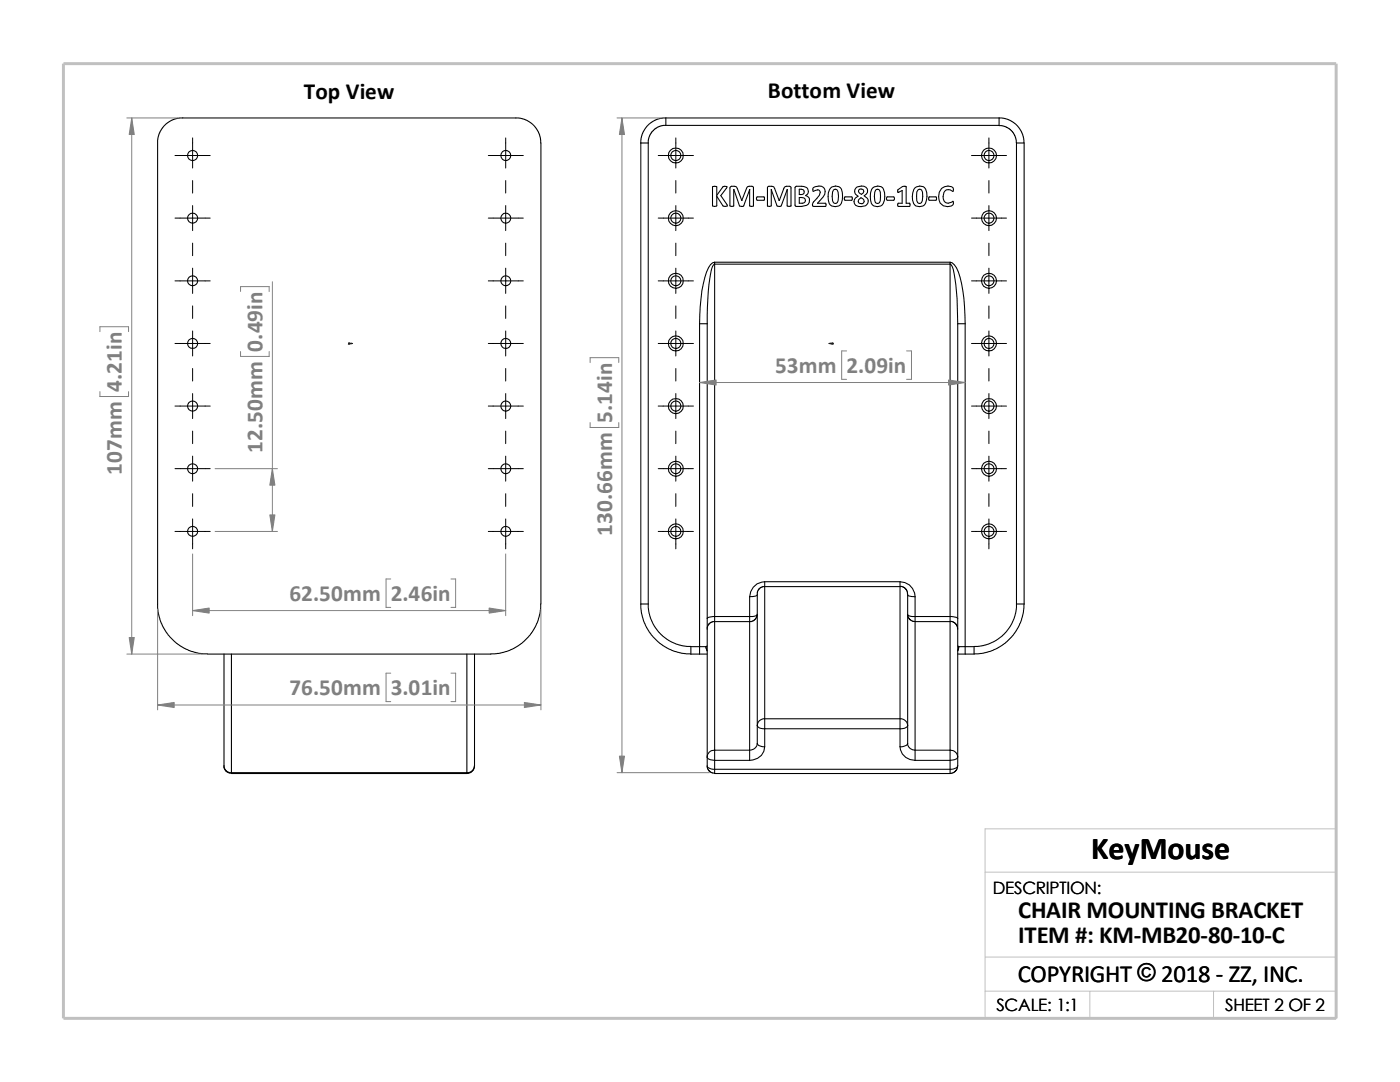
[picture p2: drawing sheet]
<svg xmlns="http://www.w3.org/2000/svg" width="279mm" height="216mm" viewBox="0 0 279 216" stroke-linecap="round" stroke-linejoin="round" font-family="sans-serif">
<path d="M196.6 174h70.1M196.6 197.8h70.1M196.6 191h70.1M217.5 197.8v5.4M242.2 197.8v5.4M26.8 203.2h239.9v-37.8h-70.1v37.8" fill="none" stroke="#c0c0c0" stroke-width=".2"/>
<path d="M12.7 12.7h254v190.5h-254z" fill="none" stroke="#c0c0c0" stroke-width=".59"/>
<g fill="none" stroke="#000" stroke-width=".21">
<path d="M31.5 28.5l.2-1.6 .9-1.7 1.5-1.1 1.7-.6h67.7l1.8 .6 1.4 1.1 1 1.7 .2 1.6v92M31.5 28.5v92.9l.4 2.3 .7 1.5 .9 1.5 1.4 1.4 1.8 1.2 1.6 .7 1.5 .4 1.6 .1M127.9 28.5v92M127.9 28.5h1.5M129.4 28.5v92M132.9 23.5l-.9 .1-1.1 .3-1.1 .7-.7 .6-1 1.7-.2 1.6M132.9 23.5h66.5M132.9 25h-.6l-.9 .3-1.1 .8-.8 1.3-.1 1.1M132.9 23.5v1.5M142.2 37.3l.4-.1 .4 .1v1.7l1.3-1.8 .8 .1-1.3 1.7 1.3 1.8v.3h-.7l-1.4-1.9v1.9l-.4 .1-.4-.1zM149.6 37.8v3.3h.7l.1-3.7-.3-.2a.98 .98 0 0 0-1 .2l-1.1 2.6M149.6 37.8l-1.2 3.3-.1 .1-.7-.1-1.2-3.3v3.3h-.6l-.1-3.6 .1-.2 .7-.1 .5 .1 1 2.7"/>
<path d="M149.6 37.8h.1M151 39.4l1.4-.1 .2 .5-.2 .2h-1.3zM153.9 37.8v3.3h-.7v-3.8l.8-.1 .4 .1 1.1 2.7 1-2.6a1.09 1.09 0 0 1 1.3-.1v3.8h-.7v-3.3M153.9 37.8l1.2 3.3 .4 .1 .4-.1 1.2-3.3M153.9 37.8h.1M157.1 37.8h.1M158.7 37.3l.2-.1a2.31 2.31 0 0 1 2.3 .5 .91 .91 0 0 1-.4 1.3 1.01 1.01 0 0 1 .8 .9 1.01 1.01 0 0 1-.6 1.1l-1 .2-1.3-.1zM159.5 39.4a.89 .89 0 0 1 1.2 .4 .56 .56 0 0 1-.6 .8h-.6zM159.5 37.8h.8l.1 .2a.53 .53 0 0 1 0 .6 .53 .53 0 0 1-.5 .2h-.4zM162.3 37.4a1.63 1.63 0 0 1 2.3 .4 2.04 2.04 0 0 1-1 2.2l-.4 .6h1.6v.5h-2.6v-.6l1.3-1.6 .2-.5a.49 .49 0 0 0-.5-.5l-.9 .3-.1-.6zM165.8 37.5a1.34 1.34 0 0 1 1.5-.3 1.34 1.34 0 0 1 .8 1.2 2.73 2.73 0 0 1-.7 2.7 1.38 1.38 0 0 1-2.1-1.2 2.85 2.85 0 0 1 .5-2.4zM166.3 37.9a.51 .51 0 0 1 .8 0 2.74 2.74 0 0 1-.2 2.7l-.6-.2a3.2 3.2 0 0 1 0-2.5z"/>
<path d="M168.6 39.3h1.4l.1 .5-.1 .2h-1.3l-.2-.4zM170.8 37.5a1.61 1.61 0 0 1 2.3 .2 1.06 1.06 0 0 1-.6 1.4l.6 .4a1.01 1.01 0 0 1-.4 1.6 1.71 1.71 0 0 1-2.2-.5 1.13 1.13 0 0 1 .7-1.4l-.5-.5a1.01 1.01 0 0 1 .1-1.2zM171.4 39.8l.4-.3 .6 .4a.52 .52 0 0 1-.3 .7h-.6a.52 .52 0 0 1-.1-.8zM171.4 37.8a.58 .58 0 0 1 1 .4l-.1 .3-.4 .3-.5-.4-.1-.3zM174.2 37.5a1.37 1.37 0 0 1 1.5-.3 1.37 1.37 0 0 1 .8 1.2 2.63 2.63 0 0 1-.7 2.7 1.35 1.35 0 0 1-2.1-1.2 3.1 3.1 0 0 1 .5-2.4zM174.8 37.9a.51 .51 0 0 1 .7 0 3.8 3.8 0 0 1 0 2.5 .56 .56 0 0 1-.8 0 3.5 3.5 0 0 1 .1-2.5zM177 39.4l1.4-.1a.42 .42 0 0 1 0 .7h-1.3zM179.2 37.9l.9-.7h.7v3.4h.8l-.1 .6-2.3-.1v-.5h.8v-2.6l-.8 .4zM182.6 37.5a1.37 1.37 0 0 1 1.5-.3 1.37 1.37 0 0 1 .9 1.2 2.89 2.89 0 0 1-.8 2.7 1.38 1.38 0 0 1-2.1-1.2 3.3 3.3 0 0 1 .5-2.4zM183.2 37.9a.51 .51 0 0 1 .7 0 2.92 2.92 0 0 1-.2 2.7l-.6-.2a3.5 3.5 0 0 1 .1-2.5zM185.4 39.3h1.4l.1 .5-.1 .2h-1.3l-.2-.2zM187.9 37.6a1.62 1.62 0 0 1 2.3 0v.6a1.12 1.12 0 0 0-1.8 .2 1.42 1.42 0 0 0 .8 2.2l1-.4 .1 .3-.1 .4a1.77 1.77 0 0 1-2 .1 1.77 1.77 0 0 1-.9-1.8l.2-.8z"/>
<path d="M199.4 23.5v1.5h-66.5M199.4 23.5l.9 .1 1 .3 .8 .4 .9 .8 1 1.5 .3 1v.9M199.4 25.1l1.3 .2 1.1 .7 .7 1 .4 1.5M202.9 28.5v92M202.9 28.5h1.5v92M142.6 52.3v.4M142.6 52.7v70.3M142.6 52.7h47M142.6 52.3h47M142.6 52.3a2.44 2.44 0 0 0-1.6 2 30 30 0 0 0-1.4 10.3M142.6 52.7a2.24 2.24 0 0 0-.8 1.9l-.4 3.6-.3 6.4M148 40h.1"/>
<path d="M189.6 52.7a2.24 2.24 0 0 1 .8 1.9l.6 5 .1 5M189.6 52.3a2.57 2.57 0 0 1 1.7 2 31.9 31.9 0 0 1 1.3 10.3M189.6 52.3v.4M189.6 52.7v70.3M139.6 64.6v64.4M139.6 64.6h1.5M141.1 64.6v58.8M191.1 64.6h1.5M191.1 64.6v58.8M192.6 64.6v64.4M149.6 119.1v3.9M151.1 118.7a2.12 2.12 0 0 1-1.5 .4"/>
<path d="M152.6 117.1h-.4l-.6 .2-.5 .9v26.6M152.6 117.1v26.3M152.6 116.1v1M152.6 116.1a3 3 0 0 0-3 3M152.6 117.1h27M152.6 116.1h27M179.6 117l.6 .1 .4 .3 .4 .5 .1 .6v26.3M179.6 117.1v26.3M179.6 116.1v1M179.6 116.1a2.98 2.98 0 0 1 3 3M181.1 118.7a1.87 1.87 0 0 0 1.5 .4M182.6 119.1v3.9"/>
<path d="M44.7 130.5v22.3M46.2 130.5v23.7M93.2 130.5v23.7M94.7 130.5v22.3M107.9 120.5l-.1 1.6-.4 1.6-.6 1.5-1 1.5-1.7 1.7-1.4 .9-1.6 .7-1.6 .4-1.5 .1h-56.6M127.9 120.5h1.5M127.9 120.5l.1 1.8 .6 2 .9 1.8 1.1 1.2 1.7 1.5 1.7 1 2 .5 1.9 .2M129.4 120.5l.1 1.5 .4 1.5 .7 1.5 1.2 1.5 1.6 1.3 1.5 .7 1.5 .4 1.5 .1M137.9 130.5h1.7M139.6 129h1.3M139.6 130.5h1.5M139.6 129h-1.7v1.5"/>
<path d="M139.6 129v1.5M140.9 129l.2 .8M140.9 129l.2 .9M141.1 128.9l-.2 .1M141.1 125.5v25.5M141.1 123.4v2.1M142.6 124l-.7 .2-.4 .3-.3 .5-.1 .5M142.6 124v25.7M142.6 123v1M142.6 124h7M142.6 123h7M142.6 123a1.87 1.87 0 0 0-1.5 .4"/>
<path d="M149.6 123v1M149.6 124v25.7M151.1 122.6l-.1 .5-.4 .6-1 .4M151.1 122.7l-.6 .3h-.9M181.1 122.6l.1 .4 .3 .5 .4 .4 .7 .1M181.1 122.7l.7 .3h.8M182.6 123v1M182.6 124h7M182.6 123h7M182.6 124v25.7M189.6 124v25.7M189.6 123a2.12 2.12 0 0 1 1.5 .4"/>
<path d="M189.6 123v1M189.6 124l.6 .1 .4 .3 .4 .5 .1 .6M191.1 128.9l.2 .1M191.1 130.5h1.5M191.1 125.5v25.5M191.1 123.4v2.1M191.3 129h1.3M191.3 129l-.2 .8M191.3 129l-.2 .9M192.6 129h1.8M192.6 129v1.5M194.4 129v1.5h-1.8"/>
<path d="M202.9 120.5l-.1 1.5-.4 1.5-.8 1.5-1.2 1.5-1.6 1.3-1.4 .7-1.6 .4-1.4 .1M202.9 120.5h1.5M204.4 120.5l-.2 1.8-.6 2-1.3 2.4-1.4 1.4-1.8 1.2-1.6 .7-1.5 .4-1.6 .1M44.7 152.8l.1 .7 .4 .5 1 .3M44.7 152.8a1.38 1.38 0 0 0 1.5 1.4M46.2 154.2v.1h47M46.2 154.2h47M93.2 154.2v.1M94.7 152.8l-.4 1-.5 .4-.6 .1M94.7 152.8a1.45 1.45 0 0 1-1.5 1.4M141.1 151a1.37 1.37 0 0 0 1.5 .7M141.1 152.8a1.37 1.37 0 0 0 1.5 .7"/>
<path d="M141.1 151v1.8M141.1 152.8l.2 .7 .3 .5 1 .3M142.6 149.7v2M142.6 153.5v.8h47M142.6 151.7h7M142.6 153.5h47M142.6 151.7v1.8M142.6 149.7h7M142.6 149.7a1.38 1.38 0 0 0-1.5 1.3M149.6 149.7v2M151.1 144.8a1.29 1.29 0 0 0 1.5 .6M151.1 148.3a1.37 1.37 0 0 0 1.5 .7"/>
<path d="M151.1 148.3a1.44 1.44 0 0 1-1.5 1.4M151.1 144.8v3.5M152.6 143.4v2M152.6 149a2.8 2.8 0 0 1-3 2.7M152.6 145.4h27M152.6 143.4h27M152.6 145.4v3.6M152.6 143.4a1.38 1.38 0 0 0-1.5 1.4M179.6 143.4v2M179.6 143.4a1.45 1.45 0 0 1 1.5 1.4M179.6 149a2.84 2.84 0 0 0 3 2.7M179.6 145.4v3.6"/>
<path d="M181.1 144.8a1.41 1.41 0 0 1-1.5 .6M181.1 148.3a1.5 1.5 0 0 1-1.5 .7M181.1 148.3a1.37 1.37 0 0 0 1.5 1.4M181.1 144.8v3.5M182.6 151.7h7M182.6 149.7h7M182.6 149.7v2M189.6 149.7v2M189.6 149.7a1.45 1.45 0 0 1 1.5 1.3M189.6 153.5v.8M189.6 151.7v1.8M191.1 152.8l-.3 1-.6 .4-.6 .1"/>
<path d="M191.1 151v1.8M191.1 151a1.5 1.5 0 0 1-1.5 .7M191.1 152.8a1.5 1.5 0 0 1-1.5 .7"/>
<circle cx="38.4" cy="31" r="1.01"/>
<circle cx="100.9" cy="31" r="1"/>
<circle cx="134.9" cy="31" r="1.5"/>
<circle cx="134.9" cy="31" r="1.01"/>
<circle cx="197.4" cy="31" r="1"/>
<circle cx="197.4" cy="31" r="1.49"/>
<circle cx="38.4" cy="56" r="1"/>
<circle cx="38.4" cy="43.5" r="1"/>
<circle cx="100.9" cy="56" r=".99"/>
<circle cx="100.9" cy="43.5" r=".99"/>
<circle cx="134.9" cy="56" r="1"/>
<circle cx="134.9" cy="43.5" r="1.51"/>
<circle cx="134.9" cy="56" r="1.51"/>
<circle cx="134.9" cy="43.5" r="1"/>
<circle cx="197.4" cy="56" r=".99"/>
<circle cx="197.4" cy="43.5" r=".99"/>
<circle cx="197.4" cy="43.5" r="1.5"/>
<circle cx="197.4" cy="56" r="1.5"/>
<circle cx="38.4" cy="68.5" r="1"/>
<circle cx="100.9" cy="68.5" r=".99"/>
<circle cx="134.9" cy="68.5" r="1.5"/>
<circle cx="134.9" cy="68.5" r="1"/>
<circle cx="197.4" cy="68.5" r="1.49"/>
<circle cx="197.4" cy="68.5" r=".99"/>
<circle cx="38.4" cy="81" r="1.01"/>
<circle cx="38.4" cy="93.5" r="1"/>
<circle cx="100.9" cy="81" r="1"/>
<circle cx="100.9" cy="93.5" r=".99"/>
<circle cx="134.9" cy="81" r="1.01"/>
<circle cx="134.9" cy="93.5" r="1.51"/>
<circle cx="134.9" cy="81" r="1.51"/>
<circle cx="134.9" cy="93.5" r="1"/>
<circle cx="197.4" cy="81" r="1"/>
<circle cx="197.4" cy="93.5" r=".99"/>
<circle cx="197.4" cy="93.5" r="1.5"/>
<circle cx="197.4" cy="81.1" r="1.5"/>
<circle cx="38.4" cy="106" r="1"/>
<circle cx="100.9" cy="106" r=".99"/>
<circle cx="134.9" cy="106" r="1.5"/>
<circle cx="134.9" cy="106" r="1"/>
<circle cx="197.4" cy="106" r="1.49"/>
<circle cx="197.4" cy="106" r=".99"/>
</g>
<g fill="#00f" stroke="#00f" stroke-width=".2">
<path d="M70 68.5h.4l-.4 .1z"/>
<path d="M165.4 68.5h.4v.1z"/>
</g>
<path d="M69.6 68.5h.8M69.6 68.4l.2 .3M69.7 68.5h.1M69.7 68.4v.3M69.8 68.4l-.3 .3M165.4 68.5h.9M166 68.4l.3 .3M166.1 68.5h.1M166.1 68.4v.3M166.2 68.4l-.3 .3" fill="none" stroke="#00f" stroke-width=".2"/>
<g fill="none" stroke="#000" stroke-width=".2">
<path d="M34.9 31h7.1M38.4 27.5v6M38.4 36v2.5M97.5 31h6.9M100.9 27.5v6M100.9 36v2.5M131.4 31h7M134.9 27.5v6M134.9 36v2.5M193.9 31h7M197.4 27.5v6M197.4 36v2.5"/>
<path d="M34.9 56h7.1M34.9 43.5h7.1M38.4 41v5M38.4 48.5v2.5M38.4 53.5v5M97.5 56h6.9M97.5 43.5h6.9M100.9 41v5M100.9 48.5v2.5M100.9 53.5v5M131.4 56h7M131.4 43.5h7"/>
<path d="M134.9 41v5M134.9 48.5v2.5M134.9 53.5v5M193.9 56h7M193.9 43.5h7M197.4 41v5M197.4 48.5v2.5M197.4 53.5v5M34.9 68.5h7.1M38.4 61v2.5M38.4 66v5M38.4 73.5v2.5"/>
<path d="M38.4 78.5v5M97.5 68.5h6.9M100.9 61v2.5M100.9 66v5M100.9 73.5v2.5M100.9 78.5v5M131.4 68.5h7M134.9 61v2.5M134.9 66v5M134.9 73.5v2.5M134.9 78.5v5M193.9 68.5h7"/>
<path d="M197.4 61v2.5M197.4 66v5M197.4 73.5v2.5M197.4 78.5v5M34.9 93.5h7.1M34.9 81h7.1M38.4 86v2.5M38.4 91v5M38.4 98.5v2.5M97.5 93.5h6.9M97.5 81h6.9M100.9 86v2.5"/>
<path d="M100.9 91v5M100.9 98.5v2.5M131.4 93.5h7M131.4 81h7M134.9 86v2.5M134.9 91v5M134.9 98.5v2.5M193.9 93.5h7M193.9 81h7M197.4 86v2.5M197.4 91v5M197.4 98.5v2.5"/>
<path d="M34.9 106h7.1M38.4 103.5v6M97.5 106h6.9M100.9 103.5v6M131.4 106h7M134.9 103.5v6M193.9 106h7M197.4 103.5v6"/>
</g>
<g fill="none" stroke="#808080" stroke-width=".2">
<path d="M25.3 23.5h10.1M26.3 23.5v107M123.1 23.5h8.8M124.1 23.5v130.7M48 58.2v-1h5.7v1M54.4 56.2v49.8M19.9 66.2v-1h5.8v1M19.9 78.1v1h5.8v-1M48 70.1v1h5.7v-1M117.8 72.3v-.9h5.7v.9M139.6 76.3h53M169 70h-1v5.7h1"/>
<path d="M180.9 70h1v5.7h-1M42.9 93.5h12.5M117.8 84.3v1h5.7v-1M38.4 110.5v12.4M42.9 106h12.5M78 115.5h-1v5.7h1M90 115.5h.9v5.7h-.9M100.9 110.5v12.4M25.3 130.5h15.1M31.5 121.5v20.1M38.4 121.8h62.5M78 134.3h-1v5.7h1"/>
<path d="M90 134.3h.9v5.7h-.9M107.9 121.5v20.1M31.5 140.7h76.4M123.1 154.2h18.5"/>
</g>
<g fill="#808080" stroke="#808080" stroke-width=".2">
<path d="M38.4 121.8l3.3-.5v1z"/>
<path d="M97.6 121.3l3.3 .5-3.3 .5z"/>
<path d="M25.8 127.2h1l-.5 3.3z"/>
<path d="M26.3 23.5l.5 3.3h-1z"/>
<path d="M104.6 140.2l3.3 .5-3.3 .5z"/>
<path d="M31.5 140.7l3.3-.5v1z"/>
<path d="M54.4 93.5l.5 3.3h-1.1z"/>
<path d="M53.8 102.7h1.1l-.5 3.3z"/>
<path d="M139.6 76.3l3.3-.5v1z"/>
<path d="M189.3 75.8l3.3 .5-3.3 .5z"/>
<path d="M123.6 150.9h1l-.5 3.3z"/>
<path d="M124.1 23.5l.5 3.3h-1z"/>
</g>
<text font-size="6.4" x="217.8" y="171.4">KeyMouse</text>
<g font-size="4.9">
<text x="203.2" y="183.2">CHAIR MOUNTING BRACKET</text>
<text x="203.2" y="188.1">ITEM #: KM-MB20-80-10-C</text>
<text x="203.1" y="195.9">COPYRIGHT © 2018 - ZZ, INC.</text>
<text x="203.1" y="195.9">COPYRIGHT ©</text>
</g>
<g font-size="4.6">
<text x="60.6" y="19.7">Top View</text>
<text x="153.2" y="19.6">Bottom View</text>
</g>
<g font-size="4.6" fill="#808080">
<text x="52.4" y="70.1" transform="rotate(-90 52.4 70.1)">0.49in</text>
<text x="154.7" y="74.5">53mm</text>
<text x="169" y="74.5">2.09in</text>
<text x="24.3" y="78.1" transform="rotate(-90 24.3 78.1)">4.21in</text>
<text x="122.2" y="84.3" transform="rotate(-90 122.2 84.3)">5.14in</text>
<text x="24.3" y="94.8" transform="rotate(-90 24.3 94.8)">107mm</text>
<text x="52.4" y="90.4" transform="rotate(-90 52.4 90.4)">12.50mm</text>
<text x="122.2" y="106.9" transform="rotate(-90 122.2 106.9)">130.66mm</text>
<text x="57.7" y="120">62.50mm</text>
<text x="78" y="120">2.46in</text>
<text x="57.7" y="138.8">76.50mm</text>
<text x="78" y="138.8">3.01in</text>
</g>
<g font-size="3.4">
<text x="198.2" y="178.5">DESCRIPTION:</text>
<text x="198.8" y="201.7">SCALE: 1:1</text>
<text x="244.5" y="201.7">SHEET 2 OF 2</text>
</g>
</svg>
